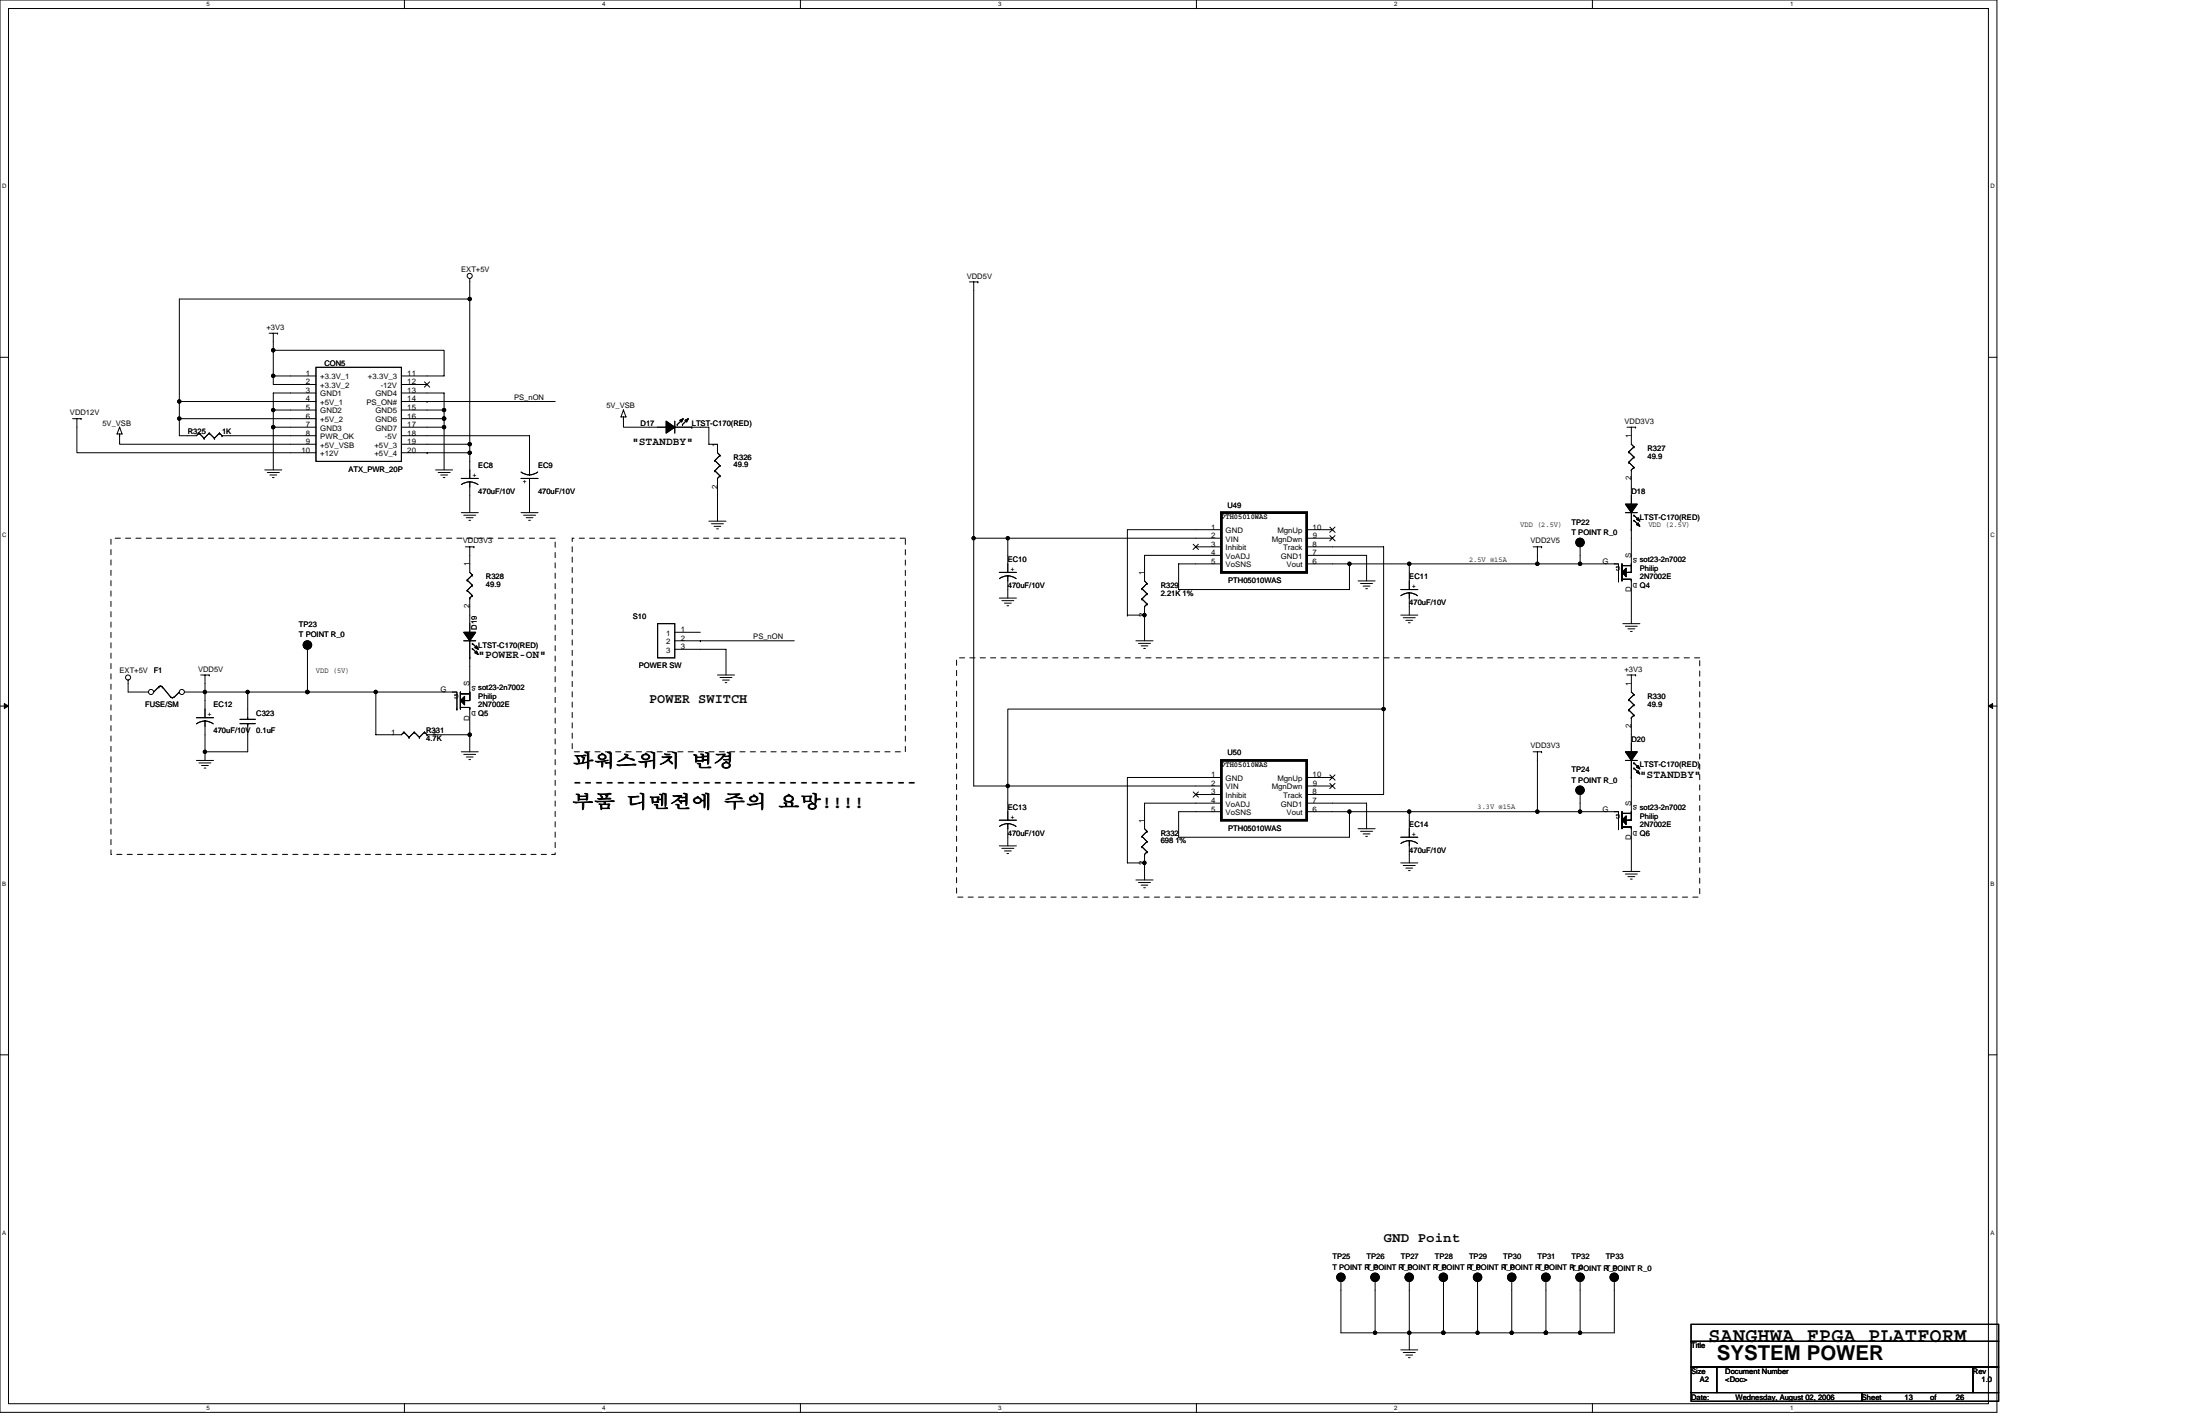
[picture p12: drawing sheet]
<svg xmlns="http://www.w3.org/2000/svg" width="432mm" height="279mm" viewBox="0 0 432 279" stroke-linecap="round" stroke-linejoin="round" font-family="sans-serif">
<path d="M0 0h391.9v277.1h-391.9zM1.7 1.7h388.6v273.7h-388.6z" fill="none" stroke="#000" stroke-width=".2"/>
<g fill="#fff">
<path d="M40.5 .2h.7v1.3h-.7z"/>
<path d="M40.5 275.6h.7v1.3h-.7z"/>
</g>
<path d="M79.4 0v1.7M79.4 275.4v1.7" fill="none" stroke="#000" stroke-width=".2"/>
<g fill="#fff">
<path d="M118.2 .2h.7v1.3h-.7z"/>
<path d="M118.2 275.6h.7v1.3h-.7z"/>
</g>
<path d="M157.1 0v1.7M157.1 275.4v1.7" fill="none" stroke="#000" stroke-width=".2"/>
<g fill="#fff">
<path d="M195.9 .2h.7v1.3h-.7z"/>
<path d="M195.9 275.6h.7v1.3h-.7z"/>
</g>
<path d="M234.8 0v1.7M234.8 275.4v1.7" fill="none" stroke="#000" stroke-width=".2"/>
<g fill="#fff">
<path d="M273.7 .2h.6v1.3h-.6z"/>
<path d="M273.7 275.6h.6v1.3h-.6z"/>
</g>
<path d="M312.5 0v1.7M312.5 275.4v1.7" fill="none" stroke="#000" stroke-width=".2"/>
<g fill="#fff">
<path d="M351.4 .2h.6v1.3h-.6z"/>
<path d="M351.4 275.6h.6v1.3h-.6z"/>
<path d="M.4 35.9h.9v1.3h-.9z"/>
<path d="M390.7 35.9h.8v1.3h-.8z"/>
<path d="M.4 104.3h.9v1.3h-.9z"/>
<path d="M390.7 104.3h.8v1.3h-.8z"/>
</g>
<path d="M0 70.1h1.7M390.3 70.1h1.6" fill="none" stroke="#000" stroke-width=".2"/>
<g fill="#fff">
<path d="M.4 172.7h.8v1.4h-.8z"/>
<path d="M390.7 172.7h.8v1.4h-.8z"/>
</g>
<path d="M0 138.5h1.7M390.3 138.5h1.6" fill="none" stroke="#000" stroke-width=".2"/>
<path d="M.8 138l.9 .5-.9 .5zM390.3 138.5l.8-.5v1z" fill="#000" stroke="#000" stroke-width=".2"/>
<g fill="#fff">
<path d="M.4 241.2h.8v1.3h-.8z"/>
<path d="M390.7 241.2h.8v1.3h-.8z"/>
</g>
<g fill="none" stroke="#000" stroke-width=".2">
<path d="M92.2 58.7h-57v20.1h21.8M92.2 54.7v4M92.2 58.7h.1M92.2 58.7v30.1M190.3 55.3h1.6M191.1 55.3v50.3M191.9 55.3h.1M35.2 78.8h.1M35.2 78.8v3.3M52.8 65.4h1.7M53.6 73.8h.1M53.6 73.8h3.4"/>
<path d="M53.6 68.7v6.7h3.4M53.6 65.4v3.3M53.6 68.7h33.6v5.1h-3.4M53.6 68.7h.1M54.5 65.4h.1M57 77.1h-3.4v3.4M83.8 77.1h3.4v3.4M83.8 78.8h.1M83.8 78.8h25.2M14.2 82.1h1.7M15.1 82.1v6.7h41.9M15.9 82.1h.1"/>
<path d="M23.5 85.5v1.7h33.5M23.5 83.8l.5 1.4h-1zM23.5 83.8h.1M23.5 85.5h.1M23.5 85.2v.3M35.2 82.1h.1M35.2 82.1v3.4h1.7M35.2 82.1h21.8M45.3 85.5h11.7M52 92.2h3.3M52.5 92.7h2.3M53 93.2h1.3"/>
<path d="M53.5 93.7h.3M53.6 80.5h3.4M53.6 80.5h.1M53.6 83.8v8.4M53.6 83.8h3.4M53.6 80.5v3.3M83.8 87.2h8.4M83.8 88.8h.1M83.8 85.5h20.1v7.7M83.8 82.1h3.4M83.8 83.8h3.4M83.8 80.5h3.4"/>
<path d="M83.8 88.8h8.4M85.5 92.2h3.3M86 92.7h2.3M86.5 93.2h1.3M87 93.7h.3M87.2 80.5h.1M87.2 82.1h.1M87.2 83.8h.1M87.2 80.5v11.7M92.2 88.8v1.7M92.2 97.2v3.4M92.2 87.2h.1"/>
<path d="M102.3 93.9h3.3M102.3 92.6l.9 .5 .7 .1M103.9 93.9v6.7M105.5 92.6l-.9 .5-.7 .1M122.4 82.1v1.7h5M122.4 80.5l.5 1.3h-1zM122.4 80.5h.1M122.4 82.1h.1M122.4 81.8v.3M137.5 83.8h1.6v3.4h1.7M140.8 95.5v6.8M319.3 83.8h1.7"/>
<path d="M320.2 93.9v5M320.2 83.8v1.7M321 83.8h.1M90.5 100.6h3.4M91 101.1h2.4M91.4 107.3h1.6M91.5 101.6h1.4M92 102.1h.4M92.2 119v1.7M92.2 107.3v3.3M93 107.3h.1M102.3 100.6h3.3"/>
<path d="M102.8 101.1h2.3M103.3 101.6h1.3M103.8 102.1h.3M139.1 102.3h3.4M139.6 102.8h2.4M140.1 103.3h1.4M140.7 103.8h.3M191.1 105.6v48.6h6.7M191.1 105.6h.1M191.1 105.6h43.6M196.1 117.3h3.4M196.6 117.9h2.4"/>
<path d="M197.1 118.3h1.4M197.6 118.9h.4M197.8 105.6h.1M197.8 105.6v3.4M197.8 115.7v1.6M234.7 110.6h-3.4v5.1h33.6v-5.1M234.7 109h-10.1v3.3M234.7 103.9h-13.4v16.8M261.5 110.6h3.4M261.5 109h6.7v5M261.5 107.3h10.1v31.8M264.9 110.6h.1"/>
<path d="M264.9 110.6h45.2M266.6 114h3.3M267 114.5h2.4M267.5 115h1.4M268.1 115.5h.3M276.6 110.6h.1M276.6 119v1.7M276.6 110.6v1.7M300.9 107.3h1.7M301.8 110.6h.1M301.8 107.3v3.3M302.6 107.3h.1"/>
<path d="M310.1 109v1.6M310.1 110.6h5.1M319 100.6h2.4M320.2 100.6v8.4M320.2 115.7v6.7M320.2 103.9h.1M320.7 101.1h.1M320.7 102.1h.1M320.7 101.1l1 1M320.7 102.1l1 1M25.1 133.4v2.4M31.2 134.7l.3-.1 .3 .1"/>
<path d="M31.2 134.8h.1M31.2 134.8l-1 1M31.9 134.8h.1M31.9 134.8l1.6 2M33.5 136.8a.33 .33 0 0 0 .6 0M35.2 135.8h.1M35.2 135.8l-1 1M39.4 132.4h1.7M40.2 132.4v3.4M40.2 135.8v1.7M40.2 135.8h.1M40.2 135.8h20.1"/>
<path d="M41.1 132.4h.1M48.6 135.8v3.3M48.6 135.8h.1M60.3 135.8h13.5v8.4h5l.5-.5M60.3 135.8h.1M60.3 129.1v6.7M73.8 135.8h.1M73.8 135.8h13.4M92.2 130.7v3.4M137.5 127.4h5v5M137.5 125.7h.1M137.5 125.7h18.4"/>
<path d="M140.8 132.4h3.4M141.3 132.9h2.4M141.8 133.4h1.4M142.3 133.9h.4M221.3 120.7h3.3v5M221.3 120.7h.1M222.9 125.7h3.4M223.5 126.2h2.3M224 126.7h1.3M224.5 127.2h.3M271.6 139.1v16.8h-10.1M271.6 139.1h.1"/>
<path d="M271.6 139.1h-73.8v15.1M274.9 120.7h3.4M275.4 121.2h2.4M275.9 121.7h1.4M276.4 122.2h.4M318.5 122.4h3.4M319 122.9h2.4M319.3 132.4h1.7M319.5 123.4h1.4M320 123.9h.4M320.2 132.4v1.7M321 132.4h.1"/>
<path d="M38.5 149.2h3.4M39.1 149.7h2.3M39.6 150.2h1.3M40.1 150.7h.3M40.2 147.5h.1M40.2 144.2v3.3M40.2 147.5v1.7M48.6 144.2v3.3h-8.4M79.3 143.7h.1M79.3 143.7l1 1M80.3 144.7h.1M81.3 143.7h.1"/>
<path d="M81.3 143.7l-1 1M81.3 143.7l1 1M82.3 144.7h.1M83.3 143.7h.1M83.3 143.7l-1 1M83.3 143.7l.5 .5M83.8 144.2h8.4M83.8 144.2h.1M90.5 147.5h3.4M91 148h2.4M91.5 148.5h1.4M92 149h.4"/>
<path d="M92.2 144.2h.1M92.2 140.8v3.4M92.2 144.2v3.3M197.8 154.2h.1M197.8 154.2v3.4M197.8 154.2h36.9M234.7 157.6h-10.1v3.3M234.7 159.3h-3.4v5h33.6v-5M234.7 152.5h-13.4v16.8h3.3M261.5 157.6h6.7v5M261.5 159.3h3.4M264.9 159.3h.1"/>
<path d="M264.9 159.3h45.2M276.6 159.3v1.6M276.6 159.3h.1M300.9 147.5h1.7M301.8 147.5v11.8M301.8 159.3h.1M302.6 147.5h.1M310.1 157.6v1.7h5.1M320.2 142.5v1.7M320.2 154.2v3.4M196.1 166h3.4M196.6 166.5h2.4"/>
<path d="M197.1 167h1.4M197.6 167.5h.4M197.8 164.3v1.7M222.9 172.7h3.4M223.5 173.2h2.3M224 173.7h1.3M224.5 174.2h.3M224.6 169.3h.1M224.6 169.3v3.4M266.6 162.6h3.3M267 163.1h2.4M267.5 163.6h1.4"/>
<path d="M268.1 164.1h.3M274.9 169.3h3.4M275.4 169.8h2.4M275.9 170.3h1.4M276.4 170.8h.4M276.6 167.6v1.7M318.5 171h3.4M319 171.5h2.4M319.5 172h1.4M320 172.5h.4M320.2 164.3v6.7M0 207h1.7"/>
<path d="M390.3 207h1.6M263.2 253.1v8.4h6.7M269.9 253.1v8.4M276.6 253.1v8.4M283.3 253.1v8.4M290 253.1v8.4M296.7 251.5v10M303.4 253.1v8.4M310.1 251.5v10M316.8 253.1v8.4h-40.2M331.9 259.8h60.4v3.4h-60.4zM269.9 261.5h6.7v3.4"/>
<path d="M269.9 261.5h.1M274.9 264.9h3.4M275.4 265.4h2.4M275.9 265.9h1.4M276.4 266.4h.4M276.6 261.5h.1M283.3 261.5h.1M290 261.5h.1M296.7 261.5h.1M303.4 261.5h.1M310.1 261.5h.1M331.9 263.2h60.4v5h-60.4z"/>
<path d="M331.9 268.2h5.1v5h-5.1zM331.9 273.2h33.5v1.7h-33.5zM337 268.2h50.2v5h-50.2zM365.4 273.2h26.9v1.7h-26.9zM387.2 268.2h5.1v5h-5.1z"/>
<circle cx="92.2" cy="54.1" r=".5"/>
<circle cx="25.1" cy="132.9" r=".49"/>
</g>
<g fill="#000" stroke="#000" stroke-width=".2">
<path d="M319 98.9h2.4l-1.2 1.7z" fill-rule="evenodd"/>
<path d="M319 98.9h2.4l-1.2 1.7z" fill-rule="evenodd"/>
<path d="M321.5 102.6l.4 .7-.7-.4z" fill-rule="evenodd"/>
<path d="M321.5 101.6l.4 .7-.7-.4z" fill-rule="evenodd"/>
<path d="M321.5 102.6l.4 .7-.7-.4z" fill-rule="evenodd"/>
<path d="M321.5 101.6l.4 .7-.7-.4z" fill-rule="evenodd"/>
<circle cx="92.2" cy="58.7" r=".33"/>
<circle cx="35.2" cy="78.8" r=".33"/>
<circle cx="53.6" cy="68.7" r=".33"/>
<circle cx="53.6" cy="73.7" r=".33"/>
<circle cx="35.2" cy="82.1" r=".33"/>
<circle cx="53.6" cy="83.8" r=".33"/>
<circle cx="53.6" cy="80.5" r=".33"/>
<circle cx="87.1" cy="83.8" r=".33"/>
<circle cx="87.2" cy="82.1" r=".33"/>
<circle cx="87.2" cy="80.5" r=".33"/>
<circle cx="92.2" cy="87.2" r=".33"/>
<circle cx="92.2" cy="88.8" r=".33"/>
<circle cx="191.1" cy="105.6" r=".32"/>
<circle cx="197.8" cy="105.6" r=".32"/>
<circle cx="264.9" cy="110.6" r=".32"/>
<circle cx="276.6" cy="110.6" r=".33"/>
<circle cx="301.7" cy="110.6" r=".33"/>
<circle cx="310.1" cy="110.6" r=".33"/>
<circle cx="40.2" cy="135.8" r=".32"/>
<circle cx="48.6" cy="135.8" r=".32"/>
<circle cx="60.3" cy="135.8" r=".33"/>
<circle cx="73.7" cy="135.8" r=".32"/>
<circle cx="224.6" cy="120.7" r=".32"/>
<circle cx="271.6" cy="139.1" r=".33"/>
<circle cx="40.2" cy="147.5" r=".32"/>
<circle cx="92.2" cy="144.2" r=".33"/>
<circle cx="197.8" cy="154.2" r=".32"/>
<circle cx="264.9" cy="159.2" r=".32"/>
<circle cx="276.6" cy="159.2" r=".33"/>
<circle cx="301.7" cy="159.2" r=".33"/>
<circle cx="310.1" cy="159.2" r=".33"/>
<circle cx="224.6" cy="169.3" r=".32"/>
<circle cx="296.7" cy="250.6" r=".83"/>
<circle cx="310.1" cy="250.6" r=".83"/>
<circle cx="269.9" cy="261.5" r=".33"/>
<circle cx="276.6" cy="261.5" r=".33"/>
<circle cx="283.3" cy="261.5" r=".32"/>
<circle cx="290" cy="261.5" r=".32"/>
<circle cx="296.7" cy="261.5" r=".33"/>
<circle cx="303.4" cy="261.5" r=".33"/>
<circle cx="310.1" cy="261.5" r=".33"/>
</g>
<path d="M21.8 105.6h87.2v62h-87.2zM112.3 105.6h65.4v41.9h-65.4zM187.7 129.1h145.9v46.9h-145.9z" fill="none" stroke="#000" stroke-width=".2" stroke-dasharray="1 1 1 1 1 1 1 1"/>
<circle cx="29.6" cy="135.8" r=".5" fill="#fff" stroke="#000" stroke-width=".2"/>
<path d="M25.1 135.8h4" fill="none" stroke="#000" stroke-width=".2"/>
<circle cx="35.7" cy="135.8" r=".5" fill="#fff" stroke="#000" stroke-width=".2"/>
<g fill="none" stroke="#000" stroke-width=".2">
<path d="M57 73.8h5M57 75.4h5M57 77.1h5M57 78.8h5M62 72.1h16.8v18.4h-16.8zM78.8 73.8h5M78.8 75.4h5M78.8 77.1h5M78.8 78.8h5M83.3 74.9l1 1.1M84.3 74.9l-1 1.1M39.1 85h.1"/>
<path d="M39.1 85l-.6 .5h-1.6M39.1 85l1 1M40.1 86h.1M41.1 85h.1M41.1 85l-1 1M41.1 85l1 1M42.1 86h.1M43.1 85h.1M43.1 85l-1 1M43.1 85l.5 .5M43.6 85.5h.1M43.6 85.5h1.7"/>
<path d="M57 83.8h5M57 80.5h5M57 82.1h5M57 85.5h5M57 87.2h5M57 88.8h5M78.8 83.8h5M78.8 80.5h5M78.8 82.1h5M78.8 85.5h5M78.8 87.2h5M78.8 88.8h5"/>
<path d="M90.5 93.9h3.4M92.2 94.6l.8 .1 .8 .4M92.2 94.6l-.9 .1-.7 .4M92.2 94.6v2.6M92.2 90.5v3.4M127.4 83.8h3.3M132.4 82.6v2.4M132.4 83.8h5.1M132.9 83.3h.1M133.9 83.3h.1M133.9 82.3l-1 1M134.9 82.3l-1 1"/>
<path d="M135.8 83.8h.1M140.3 90.4h.1M140.3 92.4h.1M140.3 90.4l1 1M140.3 92.4l1 1M140.8 93.9h.1M140.8 87.2v1.6l.5 .5M140.8 93.9v1.6M141.3 89.3h.1M141.3 91.4h.1M141.3 93.4h.1M141.3 89.3l-1 1.1"/>
<path d="M141.3 91.4l-1 1M141.3 93.4l-.5 .5M319.7 88.7h.1M319.7 90.7h.1M319.7 88.7l1 1M319.7 90.7l1 1M320.2 92.2h.1M320.2 85.5v1.7l.5 .5M320.2 92.2v1.7M320.7 87.7h.1M320.7 89.7h.1M320.7 91.7h.1"/>
<path d="M320.7 87.7l-1 1M320.7 89.7l-1 1M320.7 91.7l-.5 .5M91.7 113.8h.1M91.7 115.8h.1M91.7 113.8l1 1M91.7 115.8l1 1M92.2 117.3h.1M92.2 110.6v1.7l.5 .5M92.2 117.3v1.7M92.7 112.8h.1M92.7 114.8h.1"/>
<path d="M92.7 116.8h.1M92.7 112.8l-1 1M92.7 114.8l-1 1M92.7 116.8l-.5 .5M196.1 112.3h3.4M197.8 113l.7 .1 .9 .4M197.8 113l-1 .2-.6 .3M197.8 113v2.7M197.8 109v3.3M224.1 115.5h.1M224.1 117.5h.1M224.1 115.5l1 1"/>
<path d="M224.1 117.5l1 1M224.6 119h.1M224.6 112.3v1.7l.5 .5M224.6 119v1.7M225.1 114.5h.1M225.1 116.5h.1M225.1 118.5h.1M225.1 114.5l-1 1M225.1 116.5l-1 1M225.1 118.5l-.5 .5M234.2 106.8l1 1M234.7 110.6h5"/>
<path d="M234.7 103.9h5M234.7 105.6h5M234.7 107.3h5M234.7 109h5M235.2 106.8l-1 1M256.5 110.6h5M256.5 103.9h5M256.5 105.6h5M256.5 107.3h5M256.5 109h5M261 103.4l1 1.1M261 105.1l1 1"/>
<path d="M262 103.4l-1 1.1M262 105.1l-1 1M274.9 115.7h3.4M276.6 116.3l1 .2 .6 .4M276.6 116.3l-1 .2-.6 .4M276.6 116.3v2.7M276.6 112.3v3.4M310.1 107.3v1.7M315.2 110.6h2.5v3.4M317.7 114h.1M318.3 110.6v3.4M318.3 113.7h1.9v.3"/>
<path d="M318.3 111h1.9M318.5 113.7h1.7v.3M318.5 111h1.5M320.2 110.6v1.7h-.7M320.2 110.6v1.7h-1M320.2 109v1.6M320.2 114v1.7M36.2 135.8h4M40.2 137.5v3.3M48.6 139.1v2M60.3 127.4v1.7M87.2 135.8h2.5v3.3"/>
<path d="M89.7 139.1h.1M90.4 135.8v3.3M90.4 138.8h1.8v.3M90.4 136.1h1.8M90.5 138.8h1.7v.3M90.5 136.1h1.5M91 125.7h2.4M92.2 135.8v1.7h-.7M92.2 135.8v1.7h-1M92.2 120.7v3.4M92.2 129.1h.1M92.2 125.7v5"/>
<path d="M92.2 134.1v1.7M92.2 139.1v1.7M92.7 126.2h.1M92.7 127.2h.1M92.7 126.2l1 1M92.7 127.2l1 1M129.1 122.4h3.3v6.7h-3.3zM132.4 124.1h5.1M132.4 125.7h5.1M132.4 127.4h5.1M319.7 137.3h.1M319.7 139.3h.1"/>
<path d="M319.7 137.3l1 1M319.7 139.3l1 1M320.2 134.1v1.7l.5 .5M320.7 136.3h.1M320.7 138.3h.1M320.7 136.3l-1 1M320.7 138.3l-1 1M38.5 140.8h3.4M40.2 141.5l1 .2 .6 .3M40.2 141.5l-1 .2-.6 .3M40.2 141.5v2.7M47.1 142h3"/>
<path d="M47.1 141.1h3M48.6 142h.1M48.6 142v2.2M197.8 157.6v3.3M234.2 155.4l1 1M234.7 159.3h5M234.7 152.5h5M234.7 154.2h5M234.7 155.9h5M234.7 157.6h5M235.2 155.4l-1 1M256.5 159.3h5"/>
<path d="M256.5 152.5h5M256.5 154.2h5M256.5 155.9h5M256.5 157.6h5M261 152l1 1.1M261 153.7l1 1M262 152l-1 1.1M262 153.7l-1 1M310.1 155.9v1.7M315.2 159.3h2.5v3.3M318.3 159.3v3.3M318.3 159.6h1.9"/>
<path d="M318.5 159.6h1.5M319 149.2h2.4M320.2 159.3v1.6h-.7M320.2 159.3v1.6h-1M320.2 140.8h.1M320.2 144.2v3.3M320.2 152.5h.1M320.2 140.8v1.7M320.2 149.2v5M320.2 157.6v1.7M320.7 140.3h.1M320.7 149.7h.1"/>
<path d="M320.7 150.7h.1M320.7 140.3l-.5 .5M320.7 149.7l1 1M320.7 150.7l1 1M196.1 160.9h3.4M197.8 161.6l.8 .1 .8 .5M197.8 161.6l-.9 .1-.7 .5M197.8 161.6v2.7M224.1 164.1h.1M224.1 166.1h.1M224.1 164.1l1 1M224.1 166.1l1 1"/>
<path d="M224.6 167.6h.1M224.6 160.9v1.7l.5 .5M224.6 167.6v1.7M225.1 163.1h.1M225.1 165.1h.1M225.1 167.1h.1M225.1 163.1l-1 1M225.1 165.1l-1 1M225.1 167.1l-.5 .5M274.9 164.3h3.4M276.6 165l1 .2 .6 .3M276.6 165l-1 .2-.6 .3"/>
<path d="M276.6 165v2.6M276.6 160.9v3.4M317.7 162.6h.1M318.3 162.3h1.9v.3M318.5 162.3h1.7v.3M320.2 162.6v1.7M263.2 251.5v1.6M269.9 251.5v1.6M276.6 251.5v1.6M283.3 251.5v1.6M290 251.5v1.6M303.4 251.5v1.6"/>
<path d="M316.8 251.5v1.6"/>
</g>
<g fill="#000" stroke="#000" stroke-width=".2">
<path d="M130.7 82.6l1.7 1.2-1.7 1.2z" fill-rule="evenodd"/>
<path d="M130.7 82.6l1.7 1.2-1.7 1.2z" fill-rule="evenodd"/>
<path d="M133.4 82.5l.7-.4-.3 .7z" fill-rule="evenodd"/>
<path d="M133.4 82.5l.7-.4-.3 .7z" fill-rule="evenodd"/>
<path d="M134.5 82.5l.6-.4-.3 .7z" fill-rule="evenodd"/>
<path d="M134.5 82.5l.6-.4-.3 .7z" fill-rule="evenodd"/>
<path d="M319.2 111.5v1.7l-.9-.9z" fill-rule="evenodd"/>
<path d="M319.2 111.5v1.7l-.9-.9z" fill-rule="evenodd"/>
<path d="M91.2 136.6v1.7l-.8-.8z" fill-rule="evenodd"/>
<path d="M91.2 136.6v1.7l-.8-.8z" fill-rule="evenodd"/>
<path d="M91 124.1h2.4l-1.2 1.6z" fill-rule="evenodd"/>
<path d="M91 124.1h2.4l-1.2 1.6z" fill-rule="evenodd"/>
<path d="M93.2 128.1l.3-.4 .4 .7z" fill-rule="evenodd"/>
<path d="M93.2 127.1l.3-.4 .4 .7z" fill-rule="evenodd"/>
<path d="M93.2 128.1l.3-.4 .4 .7z" fill-rule="evenodd"/>
<path d="M93.2 127.1l.3-.4 .4 .7z" fill-rule="evenodd"/>
<path d="M319 147.5h2.4l-1.2 1.7z" fill-rule="evenodd"/>
<path d="M319 147.5h2.4l-1.2 1.7z" fill-rule="evenodd"/>
<path d="M321.2 151.5l.3-.3 .4 .7z" fill-rule="evenodd"/>
<path d="M321.5 150.2l.4 .7-.7-.4z" fill-rule="evenodd"/>
<path d="M321.2 151.5l.3-.3 .4 .7z" fill-rule="evenodd"/>
<path d="M321.5 150.2l.4 .7-.7-.4z" fill-rule="evenodd"/>
<path d="M319.2 160.1v1.7l-.9-.9z" fill-rule="evenodd"/>
<path d="M319.2 160.1v1.7l-.9-.9z" fill-rule="evenodd"/>
<circle cx="92.2" cy="58.7" r=".33"/>
<circle cx="35.2" cy="78.8" r=".33"/>
<circle cx="53.6" cy="68.7" r=".33"/>
<circle cx="53.6" cy="73.7" r=".33"/>
<circle cx="35.2" cy="82.1" r=".33"/>
<circle cx="53.6" cy="83.8" r=".33"/>
<circle cx="53.6" cy="80.5" r=".33"/>
<circle cx="87.1" cy="83.8" r=".33"/>
<circle cx="87.2" cy="82.1" r=".33"/>
<circle cx="87.2" cy="80.5" r=".33"/>
<circle cx="92.2" cy="87.2" r=".33"/>
<circle cx="92.2" cy="88.8" r=".33"/>
<circle cx="191.1" cy="105.6" r=".32"/>
<circle cx="197.8" cy="105.6" r=".32"/>
<circle cx="264.9" cy="110.6" r=".32"/>
<circle cx="276.6" cy="110.6" r=".33"/>
<circle cx="301.7" cy="110.6" r=".33"/>
<circle cx="310.1" cy="106.4" r=".83"/>
<circle cx="310.1" cy="110.6" r=".33"/>
<circle cx="40.2" cy="135.8" r=".32"/>
<circle cx="48.6" cy="135.8" r=".32"/>
<circle cx="60.3" cy="135.8" r=".33"/>
<circle cx="60.3" cy="126.6" r=".83"/>
<circle cx="73.7" cy="135.8" r=".32"/>
<circle cx="224.6" cy="120.7" r=".32"/>
<circle cx="271.6" cy="139.1" r=".33"/>
<circle cx="40.2" cy="147.5" r=".32"/>
<circle cx="92.2" cy="144.2" r=".33"/>
<circle cx="197.8" cy="154.2" r=".32"/>
<circle cx="264.9" cy="159.2" r=".32"/>
<circle cx="276.6" cy="159.2" r=".33"/>
<circle cx="301.7" cy="159.2" r=".33"/>
<circle cx="310.1" cy="155" r=".83"/>
<circle cx="310.1" cy="159.2" r=".33"/>
<circle cx="224.6" cy="169.3" r=".32"/>
<circle cx="263.2" cy="250.6" r=".83"/>
<circle cx="269.9" cy="250.6" r=".83"/>
<circle cx="276.6" cy="250.6" r=".83"/>
<circle cx="283.3" cy="250.6" r=".83"/>
<circle cx="290" cy="250.6" r=".83"/>
<circle cx="303.4" cy="250.6" r=".83"/>
<circle cx="316.8" cy="250.6" r=".83"/>
<circle cx="269.9" cy="261.5" r=".33"/>
<circle cx="276.6" cy="261.5" r=".33"/>
<circle cx="283.3" cy="261.5" r=".32"/>
<circle cx="290" cy="261.5" r=".32"/>
<circle cx="296.7" cy="261.5" r=".33"/>
<circle cx="303.4" cy="261.5" r=".33"/>
<circle cx="310.1" cy="261.5" r=".33"/>
</g>
<path d="M239.7 100.6h16.8v11.7h-16.8zM239.7 149.2h16.8v11.7h-16.8z" fill="none" stroke="#000" stroke-width=".49"/>
<g font-size="4">
<text x="335.3" y="263.2">SANGHWA FPGA PLATFORM</text>
<text x="337" y="266.9">SYSTEM POWER</text>
</g>
<g font-size="3.5">
<text x="112.3" y="150.5">파파파파의 파파</text>
<text x="112.3" y="154.5">--------------------------------</text>
<text x="112.3" y="158.5">부부 부부부의 부의 부부!!!!</text>
</g>
<g font-size="2.7">
<text x="127.4" y="138">POWER SWITCH</text>
<text x="271.6" y="243.6">GND Point</text>
</g>
<g font-size="2.2">
<text x="124.1" y="87.3">&quot;STANDBY&quot;</text>
<text x="93.9" y="129.2">&quot;POWER-ON&quot;</text>
<text x="321.9" y="152.7">&quot;STANDBY&quot;</text>
</g>
<g font-size="1.5">
<text x="90.5" y="53.3">EXT+5V</text>
<text x="189.8" y="54.7">VDD5V</text>
<text x="52.3" y="64.7">+3V3</text>
<text x="63.7" y="71.8">CON5</text>
<text x="60" y="73.7">1</text>
<text x="60" y="75.4">2</text>
<text x="60" y="77.1">3</text>
<text x="62.9" y="74.4">+3.3V_1</text>
<text x="62.9" y="76.1">+3.3V_2</text>
<text x="62.9" y="77.8">GND1</text>
<text x="72.2" y="74.4">+3.3V_3</text>
<text x="73.7" y="77.8">GND4</text>
<text x="74.7" y="76.1">-12V</text>
<text x="79.9" y="73.7">11</text>
<text x="79.9" y="77.1">13</text>
<text x="79.9" y="75.4">12</text>
<text x="13.7" y="81.5">VDD12V</text>
<text x="20.1" y="83.5">5V_VSB</text>
<text x="60" y="78.8">4</text>
<text x="60" y="80.4">5</text>
<text x="60" y="82.1">6</text>
<text x="60" y="83.8">7</text>
<text x="62.9" y="79.5">+5V_1</text>
<text x="62.9" y="81.1">GND2</text>
<text x="62.9" y="82.8">+5V_2</text>
<text x="71.9" y="79.5">PS_ON#</text>
<text x="73.7" y="81.1">GND5</text>
<text x="73.7" y="82.8">GND6</text>
<text x="79.9" y="80.4">15</text>
<text x="79.9" y="82.1">16</text>
<text x="79.9" y="83.8">17</text>
<text x="79.9" y="78.8">14</text>
<text x="100.9" y="78.4">PS_nON</text>
<text x="119" y="80.1">5V_VSB</text>
<text x="125.7" y="83.5">D17</text>
<text x="135.8" y="83.5">LTST-C170(RED)</text>
<text x="318.9" y="83.2">VDD3V3</text>
<text x="36.9" y="85.2">R325</text>
<text x="43.6" y="85.2">1K</text>
<text x="59.2" y="88.8">10</text>
<text x="60" y="85.5">8</text>
<text x="60" y="87.1">9</text>
<text x="62.9" y="84.5">GND3</text>
<text x="62.9" y="86.2">PWR_OK</text>
<text x="62.9" y="87.8">+5V_VSB</text>
<text x="62.9" y="89.5">+12V</text>
<text x="73.5" y="87.8">+5V_3</text>
<text x="73.5" y="89.5">+5V_4</text>
<text x="73.7" y="84.5">GND7</text>
<text x="75.6" y="86.2">-5V</text>
<text x="79.9" y="85.5">18</text>
<text x="79.9" y="87.1">19</text>
<text x="79.9" y="88.8">20</text>
<text x="140.8" y="87.7" transform="rotate(-90 140.8 87.7)">1</text>
<text x="320.2" y="86" transform="rotate(-90 320.2 86)">1</text>
<text x="323.4" y="88.5">R327</text>
<text x="68.4" y="92.5">ATX_PWR_20P</text>
<text x="92.7" y="93.6">+</text>
<text x="93.9" y="91.9">EC8</text>
<text x="103.4" y="94.1" transform="rotate(180 103.4 94.1)">+</text>
<text x="105.6" y="91.9">EC9</text>
<text x="140.8" y="95.9" transform="rotate(-90 140.8 95.9)">2</text>
<text x="144" y="90.2">R326</text>
<text x="144" y="91.7">49.9</text>
<text x="320.2" y="94.2" transform="rotate(-90 320.2 94.2)">2</text>
<text x="323.4" y="90">49.9</text>
<text x="93.9" y="96.9">470uF/10V</text>
<text x="105.6" y="96.9">470uF/10V</text>
<text x="239.7" y="101.8">PTH05010WAS</text>
<text x="240.9" y="99.6">U49</text>
<text x="320.2" y="96.9">D18</text>
<text x="321.9" y="101.9">LTST-C170(RED)</text>
<text x="90.8" y="106.6">VDD3V3</text>
<text x="237.7" y="103.9">1</text>
<text x="237.7" y="105.6">2</text>
<text x="237.7" y="107.3">3</text>
<text x="240.6" y="104.6">GND</text>
<text x="240.6" y="106.3">VIN</text>
<text x="240.6" y="108">Inhibit</text>
<text x="249.6" y="106.3">MgnDwn</text>
<text x="250.7" y="104.6">MgnUp</text>
<text x="251.8" y="108">Track</text>
<text x="257.6" y="107.3">8</text>
<text x="257.6" y="103.9">10</text>
<text x="257.6" y="105.6">9</text>
<text x="298.4" y="103.5">VDD (2.5V)</text>
<text x="300.4" y="106.6">VDD2V5</text>
<text x="308.5" y="102.9">TP22</text>
<text x="308.5" y="104.9">T POINT R_0</text>
<text x="323.5" y="103.5">VDD (2.5V)</text>
<text x="92.2" y="111.1" transform="rotate(-90 92.2 111.1)">1</text>
<text x="95.4" y="113.7">R328</text>
<text x="197.8" y="110.3">EC10</text>
<text x="198.3" y="112">+</text>
<text x="224.6" y="112.8" transform="rotate(-90 224.6 112.8)">1</text>
<text x="237.7" y="108.9">4</text>
<text x="237.7" y="110.6">5</text>
<text x="240.6" y="109.6">VoADJ</text>
<text x="240.6" y="111.3">VoSNS</text>
<text x="251.4" y="109.6">GND1</text>
<text x="252.5" y="111.3">Vout</text>
<text x="257.6" y="108.9">7</text>
<text x="257.6" y="110.6">6</text>
<text x="276.6" y="113.7">EC11</text>
<text x="288.3" y="110.2">2.5V @15A</text>
<text x="314.5" y="110.6">G</text>
<text x="318" y="111.1" transform="rotate(180 318 111.1)">G</text>
<text x="320.2" y="109.5" transform="rotate(-90 320.2 109.5)">S</text>
<text x="321.4" y="109.4" transform="rotate(180 321.4 109.4)">S</text>
<text x="321.9" y="113.7">2N7002E</text>
<text x="321.9" y="110.3">sot23-2n7002</text>
<text x="321.9" y="112">Philip</text>
<text x="92.2" y="119.4" transform="rotate(-90 92.2 119.4)">2</text>
<text x="95.4" y="115.2">49.9</text>
<text x="197.8" y="115.3">470uF/10V</text>
<text x="227.8" y="115.3">R329</text>
<text x="227.8" y="116.9">2.21K 1%</text>
<text x="241.1" y="114.3">PTH05010WAS</text>
<text x="276.6" y="118.7">470uF/10V</text>
<text x="277.1" y="115.4">+</text>
<text x="320.2" y="116.2" transform="rotate(-90 320.2 116.2)">D</text>
<text x="321.4" y="114.4" transform="rotate(180 321.4 114.4)">D</text>
<text x="321.9" y="115.3">Q4</text>
<text x="58.7" y="123.1">TP23</text>
<text x="58.7" y="125.1">T POINT R_0</text>
<text x="93.6" y="123.5" transform="rotate(-90 93.6 123.5)">D19</text>
<text x="124.2" y="121.4">S10</text>
<text x="130.7" y="124.7">1</text>
<text x="133.6" y="124">1</text>
<text x="133.6" y="125.7">2</text>
<text x="147.8" y="125.4">PS_nON</text>
<text x="224.6" y="121" transform="rotate(-90 224.6 121)">2</text>
<text x="38.9" y="131.8">VDD5V</text>
<text x="62" y="132">VDD (5V)</text>
<text x="93.9" y="127.1">LTST-C170(RED)</text>
<text x="125.4" y="131.1">POWER SW</text>
<text x="130.7" y="126.4">2</text>
<text x="130.7" y="128.1">3</text>
<text x="133.6" y="127.4">3</text>
<text x="318.9" y="131.8">+3V3</text>
<text x="23.5" y="132.1">EXT+5V</text>
<text x="30.2" y="132.1">F1</text>
<text x="86.5" y="135.8">G</text>
<text x="90" y="136.2" transform="rotate(180 90 136.2)">G</text>
<text x="92.2" y="134.6" transform="rotate(-90 92.2 134.6)">S</text>
<text x="93.4" y="134.5" transform="rotate(180 93.4 134.5)">S</text>
<text x="93.9" y="135.5">sot23-2n7002</text>
<text x="93.9" y="137.1">Philip</text>
<text x="320.2" y="134.6" transform="rotate(-90 320.2 134.6)">1</text>
<text x="323.4" y="137.1">R330</text>
<text x="28.5" y="138.8">FUSE/SM</text>
<text x="40.7" y="140.5">+</text>
<text x="41.9" y="138.8">EC12</text>
<text x="41.9" y="143.8">470uF/10V</text>
<text x="50.3" y="140.5">C323</text>
<text x="50.3" y="143.8">0.1uF</text>
<text x="83.7" y="143.8">R331</text>
<text x="92.2" y="141.4" transform="rotate(-90 92.2 141.4)">D</text>
<text x="93.4" y="139.6" transform="rotate(180 93.4 139.6)">D</text>
<text x="93.9" y="140.5">Q5</text>
<text x="93.9" y="138.8">2N7002E</text>
<text x="320.2" y="142.8" transform="rotate(-90 320.2 142.8)">2</text>
<text x="323.4" y="138.6">49.9</text>
<text x="76.8" y="144.1">1</text>
<text x="83.7" y="145.4">4.7K</text>
<text x="85" y="144.1">2</text>
<text x="240.9" y="148.2">U50</text>
<text x="300.4" y="146.9">VDD3V3</text>
<text x="320.2" y="145.5">D20</text>
<text x="237.7" y="152.5">1</text>
<text x="237.7" y="154.2">2</text>
<text x="237.7" y="155.9">3</text>
<text x="239.7" y="150.4">PTH05010WAS</text>
<text x="240.6" y="153.2">GND</text>
<text x="240.6" y="154.9">VIN</text>
<text x="249.6" y="154.9">MgnDwn</text>
<text x="250.7" y="153.2">MgnUp</text>
<text x="257.6" y="155.9">8</text>
<text x="257.6" y="152.5">10</text>
<text x="257.6" y="154.2">9</text>
<text x="308.5" y="151.6">TP24</text>
<text x="308.5" y="153.6">T POINT R_0</text>
<text x="321.9" y="150.6">LTST-C170(RED)</text>
<text x="197.8" y="158.9">EC13</text>
<text x="198.3" y="160.6">+</text>
<text x="224.6" y="161.4" transform="rotate(-90 224.6 161.4)">1</text>
<text x="237.7" y="157.6">4</text>
<text x="237.7" y="159.2">5</text>
<text x="240.6" y="156.6">Inhibit</text>
<text x="240.6" y="158.3">VoADJ</text>
<text x="240.6" y="159.9">VoSNS</text>
<text x="251.4" y="158.3">GND1</text>
<text x="251.8" y="156.6">Track</text>
<text x="252.5" y="159.9">Vout</text>
<text x="257.6" y="157.6">7</text>
<text x="257.6" y="159.2">6</text>
<text x="290" y="158.8">3.3V @15A</text>
<text x="314.5" y="159.2">G</text>
<text x="318" y="159.7" transform="rotate(180 318 159.7)">G</text>
<text x="320.2" y="158.1" transform="rotate(-90 320.2 158.1)">S</text>
<text x="321.4" y="158" transform="rotate(180 321.4 158)">S</text>
<text x="321.9" y="158.9">sot23-2n7002</text>
<text x="321.9" y="160.6">Philip</text>
<text x="197.8" y="164">470uF/10V</text>
<text x="227.8" y="164">R332</text>
<text x="227.8" y="165.5">698 1%</text>
<text x="241.1" y="163">PTH05010WAS</text>
<text x="276.6" y="162.3">EC14</text>
<text x="276.6" y="167.3">470uF/10V</text>
<text x="277.1" y="164">+</text>
<text x="320.2" y="164.9" transform="rotate(-90 320.2 164.9)">D</text>
<text x="321.4" y="163" transform="rotate(180 321.4 163)">D</text>
<text x="321.9" y="164">Q6</text>
<text x="321.9" y="162.3">2N7002E</text>
<text x="224.6" y="169.7" transform="rotate(-90 224.6 169.7)">2</text>
<text x="261.5" y="247.1">TP25</text>
<text x="261.5" y="249.1">T POINT R_0</text>
<text x="268.2" y="247.1">TP26</text>
<text x="268.2" y="249.1">T POINT R_0</text>
<text x="274.9" y="247.1">TP27</text>
<text x="274.9" y="249.1">T POINT R_0</text>
<text x="281.6" y="247.1">TP28</text>
<text x="281.6" y="249.1">T POINT R_0</text>
<text x="288.3" y="247.1">TP29</text>
<text x="288.3" y="249.1">T POINT R_0</text>
<text x="295" y="247.1">TP30</text>
<text x="295" y="249.1">T POINT R_0</text>
<text x="301.8" y="247.1">TP31</text>
<text x="301.8" y="249.1">T POINT R_0</text>
<text x="308.5" y="247.1">TP32</text>
<text x="308.5" y="249.4">T POINT R_0</text>
<text x="315.2" y="247.1">TP33</text>
<text x="315.2" y="249.4">T POINT R_0</text>
<text x="331.9" y="264.5">Title</text>
<text x="331.9" y="269.6">Size</text>
<text x="338.6" y="269.6">Document Number</text>
<text x="387.2" y="269.6">Rev</text>
<text x="331.9" y="274.6">Date:</text>
<text x="333.6" y="271.3">A2</text>
<text x="338.6" y="271.3">&lt;Doc&gt;</text>
<text x="340.6" y="274.6">Wednesday, August 02, 2006</text>
<text x="365.4" y="274.6">Sheet</text>
<text x="373.8" y="274.6">13</text>
<text x="378.9" y="274.6">of</text>
<text x="383.9" y="274.6">26</text>
<text x="388.9" y="271.3">1.0</text>
</g>
<g font-size="1.2">
<text x="40.5" y="1.3">5</text>
<text x="118.2" y="1.3">4</text>
<text x="195.9" y="1.3">3</text>
<text x="273.7" y="1.3">2</text>
<text x="351.4" y="1.3">1</text>
<text x=".4" y="37">D</text>
<text x="390.7" y="37">D</text>
<text x=".4" y="105.4">C</text>
<text x="390.7" y="105.4">C</text>
<text x=".4" y="173.8">B</text>
<text x="390.7" y="173.8">B</text>
<text x=".4" y="242.3">A</text>
<text x="390.7" y="242.3">A</text>
<text x="40.5" y="276.7">5</text>
<text x="118.2" y="276.7">4</text>
<text x="195.9" y="276.7">3</text>
<text x="273.7" y="276.7">2</text>
<text x="351.4" y="276.7">1</text>
</g>
</svg>
